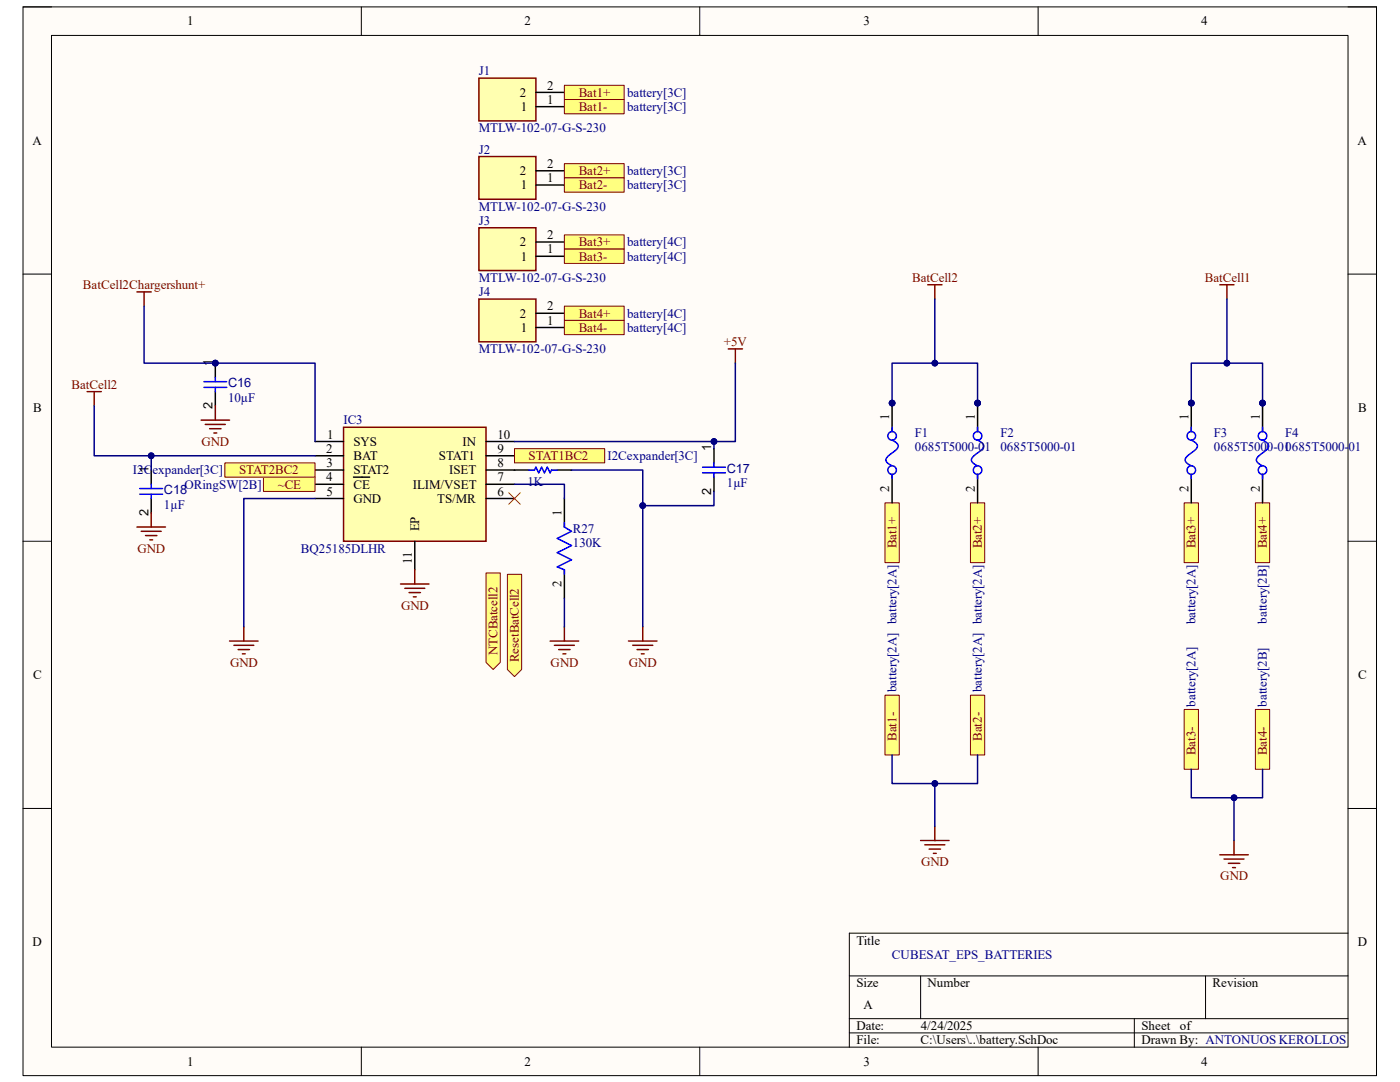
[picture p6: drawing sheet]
<svg xmlns="http://www.w3.org/2000/svg" width="279mm" height="216mm" viewBox="0 0 279 216" stroke-linecap="round" stroke-linejoin="round" font-family="sans-serif">
<path d="M4.6 1.4h270.1v213.2h-270.1z" fill-rule="evenodd" fill="#fffcf8"/>
<path d="M4.6 1.4h270.1v213.2h-270.1z" fill="none" stroke="#000" stroke-width=".2"/>
<path d="M10.3 7.1h258.7v201.8h-258.7z" fill-rule="evenodd" fill="#fffcf8"/>
<g fill="none" stroke="#000" stroke-width=".2">
<path d="M4.6 1.4h5.7M10.3 7.1h258.7v201.8h-258.7zM72.1 1.4v5.7M139.6 1.4v5.7M207.2 1.4v5.7M269 1.4h5.7v5.7M4.6 54.7h5.7M269 54.7h5.7M4.6 108h5.7M269 108h5.7M4.6 161.3h5.7M269 161.3h5.7"/>
<path d="M169.5 194.7h99.5M183.7 194.7v8.6M240.6 194.7v8.6M269 186.2h-99.5v22.7M72.1 208.9v5.7M139.6 208.9v5.7M169.5 203.3h99.5M169.5 206.1h99.5M207.2 208.9v5.7M226.4 203.3v5.6M274.7 208.9v5.7"/>
</g>
<path d="M176.6 100.3h2.9v12h-2.9z" fill-rule="evenodd" fill="#ffff80"/>
<path d="M176.6 100.3h2.9v12h-2.9z" fill="none" stroke="#800000" stroke-width=".2"/>
<path d="M193.7 100.3h2.8v12h-2.8z" fill-rule="evenodd" fill="#ffff80"/>
<path d="M193.7 100.3h2.8v12h-2.8z" fill="none" stroke="#800000" stroke-width=".2"/>
<path d="M236.3 100.3h2.9v12h-2.9z" fill-rule="evenodd" fill="#ffff80"/>
<path d="M236.3 100.3h2.9v12h-2.9z" fill="none" stroke="#800000" stroke-width=".2"/>
<path d="M250.5 100.3h2.9v12h-2.9z" fill-rule="evenodd" fill="#ffff80"/>
<path d="M250.5 100.3h2.9v12h-2.9z" fill="none" stroke="#800000" stroke-width=".2"/>
<path d="M176.6 138.7h2.9v12h-2.9z" fill-rule="evenodd" fill="#ffff80"/>
<path d="M176.6 138.7h2.9v12h-2.9z" fill="none" stroke="#800000" stroke-width=".2"/>
<path d="M193.7 138.7h2.8v12h-2.8z" fill-rule="evenodd" fill="#ffff80"/>
<path d="M193.7 138.7h2.8v12h-2.8z" fill="none" stroke="#800000" stroke-width=".2"/>
<path d="M236.3 141.6h2.9v11.9h-2.9z" fill-rule="evenodd" fill="#ffff80"/>
<path d="M236.3 141.6h2.9v11.9h-2.9z" fill="none" stroke="#800000" stroke-width=".2"/>
<path d="M250.5 141.6h2.9v11.9h-2.9z" fill-rule="evenodd" fill="#ffff80"/>
<path d="M250.5 141.6h2.9v11.9h-2.9z" fill="none" stroke="#800000" stroke-width=".2"/>
<g fill="none" stroke="#800000" stroke-width=".3">
<path d="M185.1 56.8h2.9M186.6 56.8v2.9M243.4 56.8h2.9M244.9 56.8v2.9M183.7 167.7h5.7M184.6 168.6h4M185.4 169.4h2.3M186.3 170.3h.5M186.6 164.9v2.8M243.4 170.6h5.7M244.3 171.4h4M245.1 172.3h2.3"/>
<path d="M246 173.1h.6M246.3 167.7v2.9"/>
</g>
<circle cx="195.1" cy="80.4" r=".57" fill="#000080"/>
<circle cx="195.1" cy="80.4" r=".57" fill="none" stroke="#000080" stroke-width=".2"/>
<path d="M195.1 80.4v5.7" fill="none" stroke="#000" stroke-width=".3"/>
<circle cx="195.1" cy="80.4" r=".57" fill="#000080"/>
<circle cx="195.1" cy="80.4" r=".57" fill="none" stroke="#000080" stroke-width=".2"/>
<path d="M195.1 94.6v5.7" fill="none" stroke="#000" stroke-width=".3"/>
<g fill="none" stroke="#00f" stroke-width=".3">
<path d="M195.1 85.3v.8M195.1 94.6v.9M195.1 87.8a1.24 1.24 0 0 1 1.1 1.5l-1.3 1.2a1.45 1.45 0 0 0-1 1.6l.5 .5 .7 .3"/>
<circle cx="195.1" cy="87" r=".85"/>
<circle cx="195.1" cy="93.8" r=".85"/>
</g>
<circle cx="178" cy="80.4" r=".57" fill="#000080"/>
<circle cx="178" cy="80.4" r=".57" fill="none" stroke="#000080" stroke-width=".2"/>
<path d="M178 80.4v5.7" fill="none" stroke="#000" stroke-width=".3"/>
<circle cx="178" cy="80.4" r=".57" fill="#000080"/>
<circle cx="178" cy="80.4" r=".57" fill="none" stroke="#000080" stroke-width=".2"/>
<path d="M178 94.6v5.7" fill="none" stroke="#000" stroke-width=".3"/>
<g fill="none" stroke="#00f" stroke-width=".3">
<path d="M178 85.3v.8M178 94.6v.9M178 87.8a1.24 1.24 0 0 1 1.2 1.5l-1.4 1.2a1.45 1.45 0 0 0-.9 1.6l.5 .5 .6 .3"/>
<circle cx="178" cy="87" r=".85"/>
<circle cx="178" cy="93.8" r=".85"/>
</g>
<circle cx="237.7" cy="80.4" r=".57" fill="#000080"/>
<circle cx="237.7" cy="80.4" r=".57" fill="none" stroke="#000080" stroke-width=".2"/>
<path d="M237.7 80.4v5.7" fill="none" stroke="#000" stroke-width=".3"/>
<circle cx="237.7" cy="80.4" r=".57" fill="#000080"/>
<circle cx="237.7" cy="80.4" r=".57" fill="none" stroke="#000080" stroke-width=".2"/>
<path d="M237.7 94.6v5.7" fill="none" stroke="#000" stroke-width=".3"/>
<g fill="none" stroke="#00f" stroke-width=".3">
<path d="M237.7 87.8a1.24 1.24 0 0 1 1.2 1.5l-1.4 1.2a1.45 1.45 0 0 0-.9 1.6l.5 .5 .6 .3M237.7 85.3v.8M237.7 94.6v.9"/>
<circle cx="237.8" cy="93.8" r=".85"/>
<circle cx="237.8" cy="87" r=".85"/>
</g>
<circle cx="252" cy="80.4" r=".57" fill="#000080"/>
<circle cx="252" cy="80.4" r=".57" fill="none" stroke="#000080" stroke-width=".2"/>
<path d="M252 80.4v5.7" fill="none" stroke="#000" stroke-width=".3"/>
<circle cx="252" cy="80.4" r=".57" fill="#000080"/>
<circle cx="252" cy="80.4" r=".57" fill="none" stroke="#000080" stroke-width=".2"/>
<path d="M252 94.6v5.7" fill="none" stroke="#000" stroke-width=".3"/>
<g fill="none" stroke="#00f" stroke-width=".3">
<path d="M252 87.8a1.24 1.24 0 0 1 1.1 1.5l-1.3 1.2a1.45 1.45 0 0 0-1 1.6l.5 .5 .7 .3M252 85.3v.8M252 94.6v.9"/>
<circle cx="252" cy="87" r=".85"/>
<circle cx="252" cy="93.8" r=".85"/>
</g>
<path d="M68.6 85.3h28.4v22.7h-28.4z" fill-rule="evenodd" fill="#ffffb0"/>
<path d="M68.6 85.3h28.4v22.7h-28.4z" fill="none" stroke="#800000" stroke-width=".3"/>
<path d="M62.9 88.1h5.7M62.9 90.9h5.7M62.9 93.8h5.7M62.9 96.6h5.7M62.9 99.5h5.7M70.6 95.2h3.2M97 88.1h5.7M97 90.9h5.7M97 93.8h5.7M97 96.6h5.7M97 99.5h5.7M82.8 108v5.7" fill="none" stroke="#000" stroke-width=".3"/>
<circle cx="43" cy="72.5" r=".57" fill="#000080"/>
<circle cx="43" cy="72.5" r=".57" fill="none" stroke="#000080" stroke-width=".2"/>
<path d="M43 72.5v2.8" fill="none" stroke="#000" stroke-width=".3"/>
<circle cx="43" cy="72.5" r=".57" fill="#000080"/>
<circle cx="43" cy="72.5" r=".57" fill="none" stroke="#000080" stroke-width=".2"/>
<path d="M43 78.1v2.9M30.2 93.8v2.8M30.2 99.5v2.8M102.7 93.8h2.8M111.2 93.8h2.9M112.6 99.5v5.7M142.5 89.5v2.9M142.5 95.2v2.9M112.6 113.7v5.7" fill="none" stroke="#000" stroke-width=".3"/>
<g fill="none" stroke="#00f" stroke-width=".3">
<path d="M40.7 77.3h4.5M40.7 76.2h4.5M43 75.3v.9M43 77.3v.8M27.9 98.6h4.5M27.9 97.5h4.5M30.2 96.6v.9M30.2 98.6v.9M105.5 93.8h1.2l.2-.6 .6 1.2 .6-1.2 .6 1.2 .5-1.2 .6 1.2 .3-.6h1.1M140.2 94.4h4.6M140.2 93.2h4.6M142.5 92.4v.8"/>
<path d="M142.5 94.4v.8M112.6 104.3v.9l1.5 .8-2.9 1.4 2.9 1.5-2.9 1.4 2.9 1.4-2.9 1.4 1.4 .6v.8"/>
</g>
<g fill="none" stroke="#800000" stroke-width=".3">
<path d="M27.3 58.2h2.9M28.8 58.2v2.9M17.4 78.1h2.8M18.8 78.1v2.9M145.3 69.6h2.9M146.8 69.6v2.9M40.1 83.8h5.7M41 84.7h4M41.8 85.5h2.3M42.7 86.4h.6M43 81v2.8M27.3 105.2h5.7"/>
<path d="M28.2 106h4M29 106.9h2.3M29.9 107.7h.6M30.2 102.3v2.9M79.9 116.5h5.7M80.8 117.4h4M81.6 118.2h2.3M82.5 119.1h.6M82.8 113.7v2.8M45.8 127.9h5.7M46.7 128.8h3.9M47.5 129.6h2.3"/>
<path d="M48.4 130.5h.5M48.7 125.1v2.8M109.8 127.9h5.7M110.6 128.8h4M111.5 129.6h2.3M112.4 130.5h.5M112.6 125.1v2.8M125.4 127.9h5.7M126.3 128.8h4M127.1 129.6h2.3M128 130.5h.6M128.3 125.1v2.8"/>
</g>
<path d="M52.6 95.2h10.3v2.9h-10.3z" fill-rule="evenodd" fill="#ffff80"/>
<path d="M52.6 95.2h10.3v2.9h-10.3z" fill="none" stroke="#800000" stroke-width=".2"/>
<path d="M97 114.3h2.8v17.9l-1.4 1.4-1.4-1.4z" fill-rule="evenodd" fill="#ffff80"/>
<path d="M97 114.3h2.8v17.9l-1.4 1.4-1.4-1.4z" fill="none" stroke="#800000" stroke-width=".2"/>
<path d="M101.3 114.6h2.8v19l-1.4 1.4-1.4-1.4z" fill-rule="evenodd" fill="#ffff80"/>
<path d="M101.3 114.6h2.8v19l-1.4 1.4-1.4-1.4z" fill="none" stroke="#800000" stroke-width=".2"/>
<path d="M102.7 89.5h18v2.9h-18z" fill-rule="evenodd" fill="#ffff80"/>
<path d="M102.7 89.5h18v2.9h-18z" fill="none" stroke="#800000" stroke-width=".2"/>
<path d="M44.9 92.4h18v2.8h-18z" fill-rule="evenodd" fill="#ffff80"/>
<path d="M44.9 92.4h18v2.8h-18z" fill="none" stroke="#800000" stroke-width=".2"/>
<path d="M95.6 15.6h11.3v8.5h-11.3z" fill-rule="evenodd" fill="#ffffb0"/>
<path d="M95.6 15.6h11.3v8.5h-11.3z" fill="none" stroke="#800000" stroke-width=".3"/>
<path d="M106.9 18.4h5.7M106.9 21.3h5.7" fill="none" stroke="#000" stroke-width=".3"/>
<path d="M112.6 17h12v2.9h-12z" fill-rule="evenodd" fill="#ffff80"/>
<path d="M112.6 17h12v2.9h-12z" fill="none" stroke="#800000" stroke-width=".2"/>
<path d="M112.6 19.9h12v2.8h-12z" fill-rule="evenodd" fill="#ffff80"/>
<path d="M112.6 19.9h12v2.8h-12z" fill="none" stroke="#800000" stroke-width=".2"/>
<path d="M95.6 31.2h11.3v8.6h-11.3z" fill-rule="evenodd" fill="#ffffb0"/>
<path d="M95.6 31.2h11.3v8.6h-11.3z" fill="none" stroke="#800000" stroke-width=".3"/>
<path d="M106.9 36.9h5.7M106.9 34.1h5.7" fill="none" stroke="#000" stroke-width=".3"/>
<path d="M112.6 32.7h12v2.8h-12z" fill-rule="evenodd" fill="#ffff80"/>
<path d="M112.6 32.7h12v2.8h-12z" fill="none" stroke="#800000" stroke-width=".2"/>
<path d="M112.6 35.5h12v2.8h-12z" fill-rule="evenodd" fill="#ffff80"/>
<path d="M112.6 35.5h12v2.8h-12z" fill="none" stroke="#800000" stroke-width=".2"/>
<path d="M95.6 45.5h11.3v8.5h-11.3z" fill-rule="evenodd" fill="#ffffb0"/>
<path d="M95.6 45.5h11.3v8.5h-11.3z" fill="none" stroke="#800000" stroke-width=".3"/>
<path d="M106.9 51.1h5.7M106.9 48.3h5.7" fill="none" stroke="#000" stroke-width=".3"/>
<path d="M112.6 46.9h12v2.8h-12z" fill-rule="evenodd" fill="#ffff80"/>
<path d="M112.6 46.9h12v2.8h-12z" fill="none" stroke="#800000" stroke-width=".2"/>
<path d="M112.6 49.7h12v2.9h-12z" fill-rule="evenodd" fill="#ffff80"/>
<path d="M112.6 49.7h12v2.9h-12z" fill="none" stroke="#800000" stroke-width=".2"/>
<path d="M95.6 59.7h11.3v8.5h-11.3z" fill-rule="evenodd" fill="#ffffb0"/>
<path d="M95.6 59.7h11.3v8.5h-11.3z" fill="none" stroke="#800000" stroke-width=".3"/>
<path d="M106.9 65.4h5.7M106.9 62.5h5.7" fill="none" stroke="#000" stroke-width=".3"/>
<path d="M112.6 61.1h12v2.8h-12z" fill-rule="evenodd" fill="#ffff80"/>
<path d="M112.6 61.1h12v2.8h-12z" fill="none" stroke="#800000" stroke-width=".2"/>
<path d="M112.6 63.9h12v2.9h-12z" fill-rule="evenodd" fill="#ffff80"/>
<path d="M112.6 63.9h12v2.9h-12z" fill="none" stroke="#800000" stroke-width=".2"/>
<path d="M101.5 98.3l2.3 2.3M103.8 98.3l-2.3 2.3" fill="none" stroke="#f00" stroke-width=".2"/>
<path d="M178 150.7v5.6h17.1v-5.6" fill="none" stroke="#000080" stroke-width=".3"/>
<circle cx="186.6" cy="156.3" r=".57" fill="#000080"/>
<circle cx="186.6" cy="156.3" r=".57" fill="none" stroke="#000080" stroke-width=".2"/>
<path d="M237.7 153.5v5.7h14.3v-5.7" fill="none" stroke="#000080" stroke-width=".3"/>
<circle cx="246.3" cy="159.2" r=".57" fill="#000080"/>
<circle cx="246.3" cy="159.2" r=".57" fill="none" stroke="#000080" stroke-width=".2"/>
<path d="M246.3 159.2v8.5" fill="none" stroke="#000080" stroke-width=".3"/>
<circle cx="246.3" cy="159.2" r=".57" fill="#000080"/>
<circle cx="246.3" cy="159.2" r=".57" fill="none" stroke="#000080" stroke-width=".2"/>
<path d="M186.6 156.3v8.6" fill="none" stroke="#000080" stroke-width=".3"/>
<circle cx="186.6" cy="156.3" r=".57" fill="#000080"/>
<circle cx="186.6" cy="156.3" r=".57" fill="none" stroke="#000080" stroke-width=".2"/>
<path d="M178 81v-8.5h17.1v8.5" fill="none" stroke="#000080" stroke-width=".3"/>
<circle cx="195.1" cy="80.4" r=".57" fill="#000080"/>
<circle cx="195.1" cy="80.4" r=".57" fill="none" stroke="#000080" stroke-width=".2"/>
<circle cx="186.6" cy="72.5" r=".57" fill="#000080"/>
<circle cx="186.6" cy="72.5" r=".57" fill="none" stroke="#000080" stroke-width=".2"/>
<circle cx="178" cy="80.4" r=".57" fill="#000080"/>
<circle cx="178" cy="80.4" r=".57" fill="none" stroke="#000080" stroke-width=".2"/>
<path d="M237.7 81v-8.5h14.3v8.5" fill="none" stroke="#000080" stroke-width=".3"/>
<circle cx="237.7" cy="80.4" r=".57" fill="#000080"/>
<circle cx="237.7" cy="80.4" r=".57" fill="none" stroke="#000080" stroke-width=".2"/>
<circle cx="244.9" cy="72.5" r=".57" fill="#000080"/>
<circle cx="244.9" cy="72.5" r=".57" fill="none" stroke="#000080" stroke-width=".2"/>
<circle cx="252" cy="80.4" r=".57" fill="#000080"/>
<circle cx="252" cy="80.4" r=".57" fill="none" stroke="#000080" stroke-width=".2"/>
<path d="M186.6 59.7v12.8" fill="none" stroke="#000080" stroke-width=".3"/>
<circle cx="186.6" cy="72.5" r=".57" fill="#000080"/>
<circle cx="186.6" cy="72.5" r=".57" fill="none" stroke="#000080" stroke-width=".2"/>
<path d="M244.9 59.7v12.8" fill="none" stroke="#000080" stroke-width=".3"/>
<circle cx="244.9" cy="72.5" r=".57" fill="#000080"/>
<circle cx="244.9" cy="72.5" r=".57" fill="none" stroke="#000080" stroke-width=".2"/>
<path d="M28.8 61.1v11.4h34.1v15.6M62.9 99.5h-14.2v25.6" fill="none" stroke="#000080" stroke-width=".3"/>
<circle cx="43" cy="72.5" r=".57" fill="#000080"/>
<circle cx="43" cy="72.5" r=".57" fill="none" stroke="#000080" stroke-width=".2"/>
<path d="M30.2 90.9v2.9" fill="none" stroke="#000080" stroke-width=".3"/>
<circle cx="30.2" cy="90.9" r=".57" fill="#000080"/>
<circle cx="30.2" cy="90.9" r=".57" fill="none" stroke="#000080" stroke-width=".2"/>
<path d="M18.8 81v9.9h44.1" fill="none" stroke="#000080" stroke-width=".3"/>
<circle cx="30.2" cy="90.9" r=".57" fill="#000080"/>
<circle cx="30.2" cy="90.9" r=".57" fill="none" stroke="#000080" stroke-width=".2"/>
<path d="M146.8 72.5v15.6h-44.1M102.7 96.6h9.9v2.9M112.6 119.4v5.7" fill="none" stroke="#000080" stroke-width=".3"/>
<circle cx="142.5" cy="88.1" r=".57" fill="#000080"/>
<circle cx="142.5" cy="88.1" r=".57" fill="none" stroke="#000080" stroke-width=".2"/>
<path d="M142.5 88.1v1.4" fill="none" stroke="#000080" stroke-width=".3"/>
<circle cx="142.5" cy="88.1" r=".57" fill="#000080"/>
<circle cx="142.5" cy="88.1" r=".57" fill="none" stroke="#000080" stroke-width=".2"/>
<path d="M128.3 100.9v24.2" fill="none" stroke="#000080" stroke-width=".3"/>
<circle cx="128.3" cy="100.9" r=".57" fill="#000080"/>
<circle cx="128.3" cy="100.9" r=".57" fill="none" stroke="#000080" stroke-width=".2"/>
<path d="M114.1 93.8h14.2v7.1h14.2v-2.8" fill="none" stroke="#000080" stroke-width=".3"/>
<circle cx="128.3" cy="100.9" r=".57" fill="#000080"/>
<circle cx="128.3" cy="100.9" r=".57" fill="none" stroke="#000080" stroke-width=".2"/>
<g font-size="2.6">
<text x="37.4" y="5.1">1</text>
<text x="104.7" y="5.1">2</text>
<text x="172.3" y="5.1">3</text>
<text x="239.7" y="5.1">4</text>
<text x="109.2" y="17.9">2</text>
<text x="103.8" y="19.3">2</text>
<text x="104" y="22.1">1</text>
<text x="109.2" y="20.7">1</text>
<text x="6.5" y="28.9">A</text>
<text x="270.9" y="28.9">A</text>
<text x="103.8" y="34.9">2</text>
<text x="109.2" y="33.5">2</text>
<text x="104" y="37.8">1</text>
<text x="109.2" y="36.4">1</text>
<text x="109.2" y="47.7">2</text>
<text x="103.8" y="49.1">2</text>
<text x="104" y="52">1</text>
<text x="109.2" y="50.5">1</text>
<text x="103.8" y="63.4">2</text>
<text x="109.2" y="64.8">1</text>
<text x="109.2" y="61.9">2</text>
<text x="104" y="66.2">1</text>
<text x="6.6" y="82.2">B</text>
<text x="177.5" y="83.9" transform="rotate(-90 177.5 83.9)">1</text>
<text x="194.5" y="83.9" transform="rotate(-90 194.5 83.9)">1</text>
<text x="237.2" y="83.9" transform="rotate(-90 237.2 83.9)">1</text>
<text x="251.4" y="83.9" transform="rotate(-90 251.4 83.9)">1</text>
<text x="271.1" y="82.2">B</text>
<text x="65.3" y="87.5">1</text>
<text x="70.5" y="88.9">SYS</text>
<text x="92.3" y="88.9">IN</text>
<text x="99.3" y="87.5">10</text>
<text x="65.1" y="90.4">2</text>
<text x="65.2" y="93.2">3</text>
<text x="70.5" y="91.8">BAT</text>
<text x="70.5" y="94.7">STAT2</text>
<text x="87.6" y="91.8">STAT1</text>
<text x="89.6" y="94.7">ISET</text>
<text x="99.3" y="90.4">9</text>
<text x="99.3" y="93.2">8</text>
<text x="65.1" y="96.1">4</text>
<text x="65.2" y="98.9">5</text>
<text x="70.5" y="97.5">CE</text>
<text x="70.5" y="100.3">GND</text>
<text x="82.4" y="97.5">ILIM/VSET</text>
<text x="87.2" y="100.3">TS/MR</text>
<text x="99.3" y="96.1">7</text>
<text x="99.3" y="98.9">6</text>
<text x="177.5" y="98.1" transform="rotate(-90 177.5 98.1)">2</text>
<text x="194.5" y="98.1" transform="rotate(-90 194.5 98.1)">2</text>
<text x="237.2" y="98.1" transform="rotate(-90 237.2 98.1)">2</text>
<text x="251.4" y="98.1" transform="rotate(-90 251.4 98.1)">2</text>
<text x="83.7" y="106" transform="rotate(-90 83.7 106)">EP</text>
<text x="112.1" y="102.9" transform="rotate(-90 112.1 102.9)">1</text>
<text x="82.2" y="112.5" transform="rotate(-90 82.2 112.5)">11</text>
<text x="112.1" y="117.1" transform="rotate(-90 112.1 117.1)">2</text>
<text x="6.6" y="135.5">C</text>
<text x="271.1" y="135.5">C</text>
<text x="6.5" y="188.8">D</text>
<text x="170.9" y="188.5">Title</text>
<text x="271" y="188.8">D</text>
<text x="170.9" y="197">Size</text>
<text x="185.1" y="197">Number</text>
<text x="242" y="197">Revision</text>
<text x="172.3" y="201.3">A</text>
<text x="170.9" y="205.5">Date:</text>
<text x="170.9" y="208.4">File:</text>
<text x="183.7" y="208.4">C:\Users\..\battery.SchDoc</text>
<text x="183.7" y="205.5">4/24/2025</text>
<text x="227.8" y="205.5">Sheet</text>
<text x="227.8" y="208.4">Drawn By: ANTONUOS KEROLLOS</text>
<text x="235.5" y="205.5">of</text>
<text x="37.4" y="212.6">1</text>
<text x="104.7" y="212.6">2</text>
<text x="172.3" y="212.6">3</text>
<text x="239.7" y="212.6">4</text>
</g>
<g font-size="2.6" fill="#000080">
<text x="95.5" y="15">J1</text>
<text x="125.1" y="19.3">battery[3C]</text>
<text x="125.1" y="22.1">battery[3C]</text>
<text x="95.5" y="26.4">MTLW-102-07-G-S-230</text>
<text x="95.5" y="30.6">J2</text>
<text x="125.1" y="34.9">battery[3C]</text>
<text x="125.1" y="37.8">battery[3C]</text>
<text x="95.5" y="42">MTLW-102-07-G-S-230</text>
<text x="95.5" y="44.9">J3</text>
<text x="125.1" y="49.1">battery[4C]</text>
<text x="125.1" y="52">battery[4C]</text>
<text x="95.5" y="56.3">MTLW-102-07-G-S-230</text>
<text x="95.5" y="59.1">J4</text>
<text x="125.1" y="63.4">battery[4C]</text>
<text x="95.5" y="70.5">MTLW-102-07-G-S-230</text>
<text x="125.1" y="66.2">battery[4C]</text>
<text x="45.5" y="80.1">10µF</text>
<text x="68.5" y="84.7">IC3</text>
<text x="182.6" y="87.2">F1</text>
<text x="199.6" y="87.2">F2</text>
<text x="242.3" y="87.2">F3</text>
<text x="256.5" y="87.2">F4</text>
<text x="26.5" y="94.7">I2Cexpander[3C]</text>
<text x="105.2" y="92.4">R26</text>
<text x="121.2" y="91.8">I2Cexpander[3C]</text>
<text x="182.6" y="90.1">0685T5000-01</text>
<text x="199.6" y="90.1">0685T5000-01</text>
<text x="242.3" y="90.1">0685T5000-010685T5000-01</text>
<text x="32.7" y="101.5">1µF</text>
<text x="36.8" y="97.5">ORingSW[2B]</text>
<text x="105.2" y="96.9">1K</text>
<text x="145" y="97.2">1µF</text>
<text x="114.3" y="106.3">R27</text>
<text x="60" y="110.3">BQ25185DLHR</text>
<text x="114.3" y="109.1">130K</text>
<text x="238.6" y="124.6" transform="rotate(-90 238.6 124.6)">battery[2A]</text>
<text x="252.8" y="124.5" transform="rotate(-90 252.8 124.5)">battery[2B]</text>
<text x="178.9" y="138.1" transform="rotate(-90 178.9 138.1)">battery[2A] battery[2A]</text>
<text x="196" y="138.1" transform="rotate(-90 196 138.1)">battery[2A] battery[2A]</text>
<text x="238.6" y="141" transform="rotate(-90 238.6 141)">battery[2A]</text>
<text x="252.8" y="141" transform="rotate(-90 252.8 141)">battery[2B]</text>
<text x="178" y="191.3">CUBESAT_EPS_BATTERIES</text>
</g>
<g font-size="2.6" fill="#800000">
<text x="115.5" y="19.3">Bat1+</text>
<text x="115.5" y="22.1">Bat1-</text>
<text x="115.5" y="34.9">Bat2+</text>
<text x="115.5" y="37.8">Bat2-</text>
<text x="115.5" y="49.1">Bat3+</text>
<text x="115.5" y="52">Bat3-</text>
<text x="16.6" y="57.7">BatCell2Chargershunt+</text>
<text x="182" y="56.3">BatCell2</text>
<text x="240.5" y="56.3">BatCell1</text>
<text x="115.5" y="63.4">Bat4+</text>
<text x="115.5" y="66.2">Bat4-</text>
<text x="144.5" y="69">+5V</text>
<text x="14.3" y="77.6">BatCell2</text>
<text x="40.2" y="88.9">GND</text>
<text x="47.7" y="94.7">STAT2BC2</text>
<text x="105.5" y="91.8">STAT1BC2</text>
<text x="55.4" y="97.5">~CE</text>
<text x="27.4" y="110.3">GND</text>
<text x="178.9" y="109.4" transform="rotate(-90 178.9 109.4)">Bat1+</text>
<text x="196" y="109.4" transform="rotate(-90 196 109.4)">Bat2+</text>
<text x="238.6" y="109.4" transform="rotate(-90 238.6 109.4)">Bat3+</text>
<text x="252.8" y="109.4" transform="rotate(-90 252.8 109.4)">Bat4+</text>
<text x="80.1" y="121.7">GND</text>
<text x="99.3" y="130.8" transform="rotate(-90 99.3 130.8)">NTCBatcell2</text>
<text x="45.9" y="133">GND</text>
<text x="103.5" y="132.2" transform="rotate(-90 103.5 132.2)">ResetBatCell2</text>
<text x="109.9" y="133">GND</text>
<text x="125.5" y="133">GND</text>
<text x="178.9" y="147.8" transform="rotate(-90 178.9 147.8)">Bat1-</text>
<text x="196" y="147.8" transform="rotate(-90 196 147.8)">Bat2-</text>
<text x="238.6" y="150.7" transform="rotate(-90 238.6 150.7)">Bat3-</text>
<text x="252.8" y="150.7" transform="rotate(-90 252.8 150.7)">Bat4-</text>
<text x="183.8" y="172.8">GND</text>
<text x="243.5" y="175.7">GND</text>
</g>
<g font-size="2.5">
<text x="42.4" y="73" transform="rotate(-90 42.4 73)">1</text>
<text x="42.4" y="81.7" transform="rotate(-90 42.4 81.7)">2</text>
<text x="29.6" y="94.4" transform="rotate(-90 29.6 94.4)">1</text>
<text x="141.9" y="90.1" transform="rotate(-90 141.9 90.1)">1</text>
<text x="141.9" y="98.8" transform="rotate(-90 141.9 98.8)">2</text>
<text x="29.6" y="103" transform="rotate(-90 29.6 103)">2</text>
</g>
<g font-size="2.5" fill="#000080">
<text x="45.5" y="77.3">C16</text>
<text x="145" y="94.4">C17</text>
<text x="32.7" y="98.6">C18</text>
</g>
</svg>
